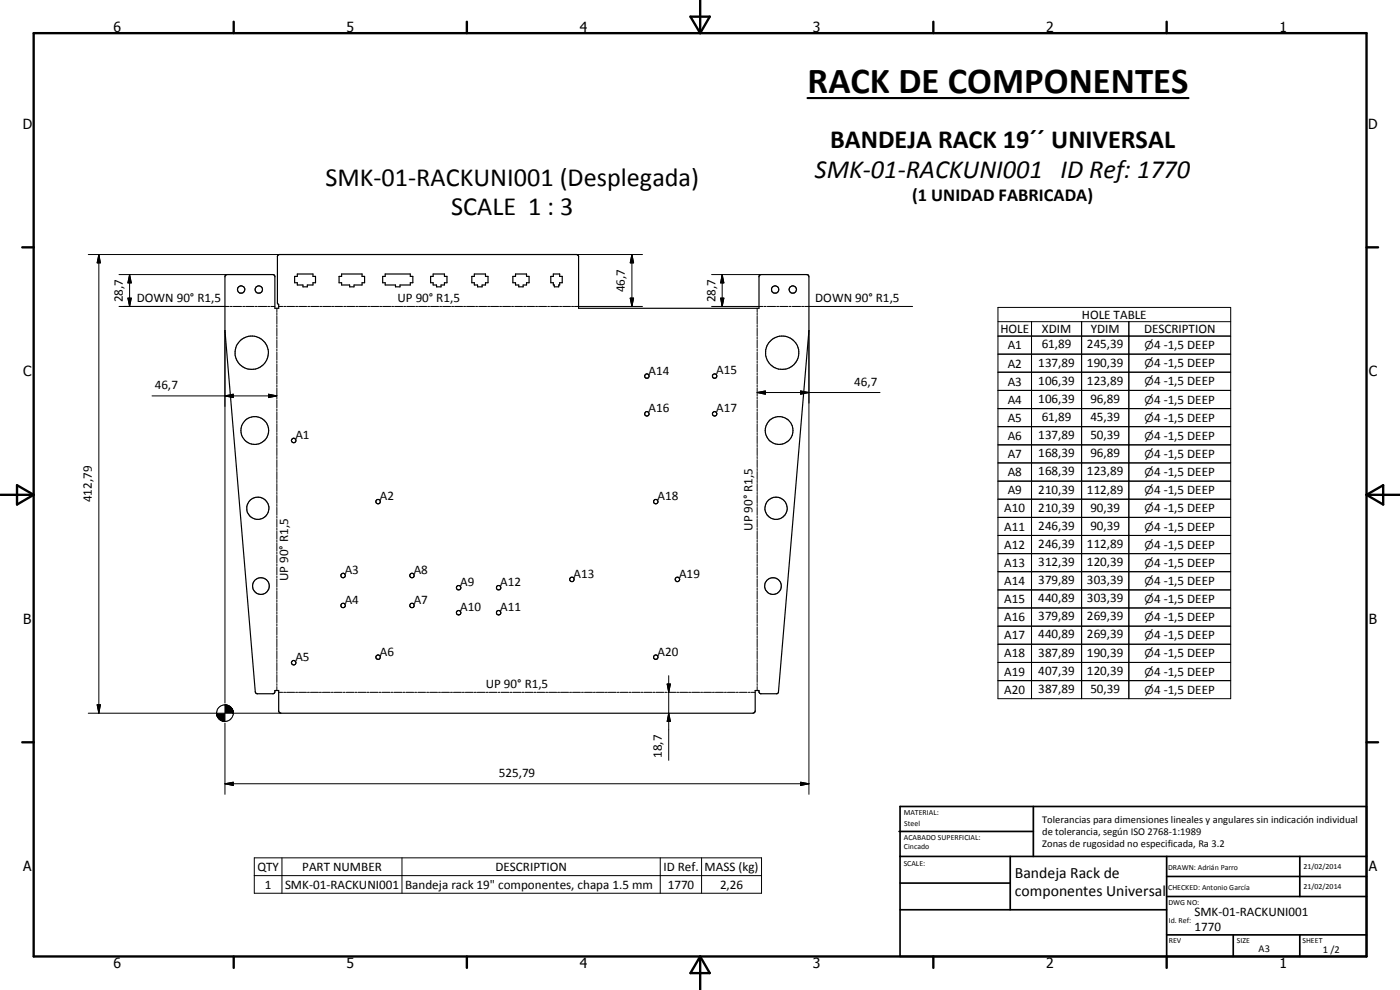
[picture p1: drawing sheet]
<svg xmlns="http://www.w3.org/2000/svg" width="420mm" height="297mm" viewBox="0 0 420 297" stroke-linecap="round" stroke-linejoin="round" font-family="sans-serif">
<g fill="none" stroke="#000" stroke-width=".35">
<path d="M67.7 82.5l.5-.1h13.7l.4 .1 .2 .3v9.7h1.1v-1.1l-.3-.4v-14.1l.4-.5h89.4l.5 .5v15.6h54.2v-9.7l.2-.3 .4-.1h13.7l.5 .1 .2 .6v16.1l-9.3 108.7-.3 .3h-5l-.4-.5v-.5h-1.2v6.1l-.1 .5-.5 .2h-141.7l-.4-.2-.3-.3v-6.3h-1.1v.5l-.5 .5h-4.9l-.5-.6-9.1-108.4v-16.4zM88.4 82.9h.8v-.7h4.7v.7h.8v1.9h-.8v.7h-1.7v.6h-1.3v-.6h-1.7v-.7h-.8zM101.8 82.9h.7v-.7h6.2v.7h.7v1.9h-.7v.7h-2.5v.6h-1.3v-.6h-2.4v-.7h-.7zM114.8 82.9h.8v-.7h7.5v.7h.8v1.9h-.8v.7h-3.1v.6h-1.3v-.6h-3.1v-.7h-.8zM129.2 82.9h.8v-.7h3.4v.7h.7v1.9h-.7v.7h-1v.6h-1.4v-.6h-1v-.7h-.8zM141.6 82.9h.8v-.7h3.3v.7h.8v1.9h-.8v.7h-1v.6h-1.4v-.6h-.9v-.7h-.8zM153.9 82.9h.8v-.7h3.3v.7h.8v1.9h-.8v.7h-1v.6h-1.3v-.6h-1v-.7h-.8zM165.3 82.9h.8v-.7h1.9v.7h.7v1.9h-.7v.7h-.3v.6h-1.3v-.6h-.3v-.7h-.8z"/>
<circle cx="72.4" cy="86.9" r="1.1"/>
<circle cx="77.7" cy="86.9" r="1.11"/>
<circle cx="232.6" cy="86.9" r="1.11"/>
<circle cx="237.9" cy="86.9" r="1.1"/>
<circle cx="75.5" cy="105.8" r="5"/>
<circle cx="194.1" cy="112.9" r=".67"/>
<circle cx="214.5" cy="112.8" r=".66"/>
<circle cx="234.8" cy="105.8" r="5"/>
<circle cx="76.5" cy="129.2" r="4.2"/>
<circle cx="88.1" cy="132.2" r=".67"/>
<circle cx="194.1" cy="124.2" r=".67"/>
<circle cx="214.5" cy="124.2" r=".65"/>
<circle cx="233.8" cy="129.2" r="4.2"/>
<circle cx="77.4" cy="152.5" r="3.3"/>
<circle cx="113.5" cy="150.5" r=".66"/>
<circle cx="196.8" cy="150.5" r=".65"/>
<circle cx="232.9" cy="152.5" r="3.3"/>
<circle cx="78.3" cy="175.8" r="2.5"/>
<circle cx="102.9" cy="172.7" r=".67"/>
<circle cx="123.6" cy="172.7" r=".66"/>
<circle cx="137.6" cy="176.3" r=".66"/>
<circle cx="149.6" cy="176.4" r=".68"/>
<circle cx="171.6" cy="173.8" r=".66"/>
<circle cx="203.3" cy="173.9" r=".68"/>
<circle cx="232" cy="175.8" r="2.5"/>
<circle cx="88.2" cy="198.8" r=".67"/>
<circle cx="103" cy="181.7" r=".66"/>
<circle cx="113.5" cy="197.2" r=".69"/>
<circle cx="123.6" cy="181.7" r=".66"/>
<circle cx="137.6" cy="183.8" r=".66"/>
<circle cx="149.6" cy="183.8" r=".67"/>
<circle cx="196.8" cy="197.2" r=".66"/>
</g>
<g fill="none" stroke="#000" stroke-width=".3">
<path d="M26.5 76.4h57.4M29.7 76.4l.4 2.5h-.9zM29.7 76.4v137.6M173 76.4h19.8M189.6 76.4l.5 2.5h-1zM189.6 76.4v15.5M35.7 91.9h33.1M35.7 82.4h32.5M38.4 89.5h1l-.5 2.4zM38.9 82.4l.5 2.5h-1zM38.9 82.4v9.5M67.5 99.2v111.7"/>
<path d="M69.1 91.9h.6M70 91.9h2.5M72.8 91.9h.6M73.7 91.9h2.6M76.6 91.9h.6M77.5 91.9h2.5M80.3 91.9h.6M81.3 91.9h1.2M83.1 92.5v1.2M83.1 94v.6M83.1 94.9v2.4M83.1 97.6v.6"/>
<path d="M83.1 98.5v2.4M83.6 91.9h1.3M85.2 91.9h.6M86.1 91.9h2.3M88.7 91.9h.7M89.7 91.9h2.3M92.4 91.9h.6M93.2 91.9h2.5M96 91.9h.6M96.8 91.9h2.5M99.5 91.9h.6M100.4 91.9h2.4"/>
<path d="M103.2 91.9h.5M104 91.9h2.5M106.8 91.9h.5M107.6 91.9h2.5M110.4 91.9h.5M111.2 91.9h2.5M113.9 91.9h.6M114.8 91.9h2.5M117.5 91.9h.6M118.4 91.9h2.5M121.1 91.9h.6M122 91.9h2.4"/>
<path d="M124.7 91.9h.6M125.6 91.9h2.4M128.3 91.9h.6M129.2 91.9h2.4M131.9 91.9h.6M132.8 91.9h2.4M135.5 91.9h.6M136.4 91.9h2.4M139.1 91.9h.6M140 91.9h2.4M142.7 91.9h.6M143.7 91.9h2.3"/>
<path d="M146.3 91.9h.7M147.2 91.9h2.4M149.9 91.9h.6M150.8 91.9h2.4M153.5 91.9h.6M154.5 91.9h2.3M157.1 91.9h.7M158.1 91.9h2.3M160.7 91.9h.6M161.6 91.9h2.4M164.4 91.9h.5M165.3 91.9h2.3"/>
<path d="M167.9 91.9h.7M168.9 91.9h2.3M171.5 91.9h.7M172.4 91.9h20.4M189.1 89.5h1l-.5 2.4zM213.6 91.9h15.4M213.6 82.4h14.8M216.3 89.5h.9l-.5 2.4zM216.7 82.4l.5 2.5h-.9zM216.7 82.4v9.5M227.2 92.5v1.2M227.2 94v.6"/>
<path d="M227.2 94.9v2.4M227.2 97.6v.6M227.2 98.5v2.4M229.3 91.9h.6M230.3 91.9h2.5M233.1 91.9h.6M234 91.9h2.5M236.8 91.9h.6M237.8 91.9h2.5M240.6 91.9h.6M241.5 91.9h32.4M242.8 99.2v139.1"/>
<path d="M299.5 96.5h69.8M299.5 92.2h69.8v117.4h-69.8zM309.6 96.5v113.1M324.6 96.5v113.1M338.8 96.5v113.1M45.6 118.8h37.5M67.5 118.8l2.5-.5v1zM80.6 118.3l2.5 .5-2.5 .5zM83.1 101.2v.6M83.1 102.1v2.3M83.1 104.8v.5M83.1 105.7v2.3"/>
<path d="M83.1 108.3v.6M83.1 109.2v2.4M83.1 111.9v.6M83.1 112.8v2.4M83.1 115.5v.6M83.1 116.4v2.4M83.1 119.1v.6M83.1 120v2.3M227.2 117.8l2.5-.5v1zM227.2 101.2v.6M227.2 102.1v2.3M227.2 104.8v.5"/>
<path d="M227.2 105.7v2.3M227.2 108.3v.6M227.2 109.2v2.4M227.2 111.9v.6M227.2 112.8v2.4M227.2 115.5v.6M227.2 116.4v2.4M227.2 119.1v.6M227.2 120v2.3M227.2 117.8h36.9M240.3 117.3l2.5 .5-2.5 .5zM299.5 100.8h69.8"/>
<path d="M299.5 106.3h69.8M299.5 111.7h69.8M299.5 117.1h69.8M83.1 122.7v.6M83.1 123.6v2.3M83.1 126.2v.7M83.1 127.1v2.4M83.1 129.8v.6M83.1 130.7v2.4M83.1 133.4v.6M83.1 134.3v2.4M83.1 137v.6"/>
<path d="M83.1 137.9v2.4M227.2 122.7v.6M227.2 123.6v2.3M227.2 126.2v.7M227.2 127.1v2.4M227.2 129.8v.6M227.2 130.7v2.4M227.2 133.4v.6M227.2 134.3v2.4M227.2 137v.6M227.2 137.9v2.4M299.5 122.6h69.8"/>
<path d="M299.5 128h69.8M299.5 133.5h69.8M299.5 138.9h69.8M83.1 140.6v.6M83.1 141.5v2.4M83.1 144.1v.7M83.1 145.1v2.3M83.1 147.7v.6M83.1 148.6v2.4M83.1 151.3v.6M83.1 152.2v2.4M83.1 154.9v.6"/>
<path d="M83.1 155.8v2.4M83.1 158.5v.6M83.1 159.4v2.4M227.2 140.6v.6M227.2 141.5v2.4M227.2 144.1v.7M227.2 145.1v2.3M227.2 147.7v.6M227.2 148.6v2.4M227.2 151.3v.6M227.2 152.2v2.4M227.2 154.9v.6"/>
<path d="M227.2 155.8v2.4M227.2 158.5v.6M227.2 159.4v2.4M299.5 144.4h69.8M299.5 149.8h69.8M299.5 155.2h69.8M83.1 162.1v.6M83.1 163v2.4M83.1 165.7v.5M83.1 166.5v2.5M83.1 169.2v.6M83.1 170.1v2.4"/>
<path d="M83.1 172.8v.6M83.1 173.7v2.4M83.1 176.4v.6M83.1 177.3v2.4M227.2 162.1v.6M227.2 163v2.4M227.2 165.7v.5M227.2 166.5v2.5M227.2 169.2v.6M227.2 170.1v2.4M227.2 172.8v.6M227.2 173.7v2.4"/>
<path d="M227.2 176.4v.6M227.2 177.3v2.4M299.5 160.7h69.8M299.5 166.1h69.8M299.5 171.5h69.8M299.5 177h69.8M83.1 180v.6M83.1 180.9v2.4M83.1 183.6v.6M83.1 184.5v2.4M83.1 187.2v.5M83.1 188.1v2.4"/>
<path d="M83.1 190.8v.5M83.1 191.6v2.5M83.1 194.3v.6M83.1 195.2v2.4M83.1 197.9v.6M83.1 198.8v2.4M227.2 180v.6M227.2 180.9v2.4M227.2 183.6v.6M227.2 184.5v2.4M227.2 187.2v.5M227.2 188.1v2.4"/>
<path d="M227.2 190.8v.5M227.2 191.6v2.5M227.2 194.3v.6M227.2 195.2v2.4M227.2 197.9v.6M227.2 198.8v2.4M299.5 182.4h69.8M299.5 187.9h69.8M299.5 193.3h69.8M299.5 198.8h69.8M26.5 214h38.6M29.2 211.5h.9l-.4 2.5z"/>
<path d="M65 214l.1 .7zM65 214l.2 1zM65 214l.4 1.3zM65 214l.6 1.6zM65 214l.9 1.9zM65 214l1.2 2.1-.3-.2zM65 214l1.5 2.2-.3-.1zM65 214l1.8 2.4-.3-.2zM65 214l2.1 2.5-.3-.1zM65 214l2.5 2.5h-.4zM65 214h2.5v2.5zM67.5 211.5h.3l2.2 2.5z"/>
<path d="M67.5 211.5l2.5 2.5h-2.5zM67.5 217v21.3M67.8 211.5l.4 .1 1.8 2.4zM68.2 211.6l.3 .1 1.5 2.3zM68.5 211.7l.4 .2 1.1 2.1zM68.9 211.9l.3 .2 .8 1.9zM69.2 212.1l.8 1.9zM69.4 212.3l.6 1.7zM69.6 212.6l.4 1.4zM69.8 212.9l.2 1.1zM69.9 213.3l.1 .7zM69.9 214h14.4"/>
<path d="M83.1 201.5v.6M83.1 202.4v2.4M83.1 205.1v.6M83.1 206v1.2M83.6 207.7h1.2M85.1 207.7h.7M86 207.7h2.4M88.7 207.7h.6M89.6 207.7h2.4M92.3 207.7h.6M93.2 207.7h2.4M95.8 207.7h.7"/>
<path d="M96.8 207.7h2.3M99.4 207.7h.6M100.3 207.7h2.4M103 207.7h.6M103.9 207.7h2.4M106.6 207.7h.6M107.5 207.7h2.4M110.1 207.7h.7M111.1 207.7h2.3M113.7 207.7h.6M114.6 207.7h2.4M117.3 207.7h.6"/>
<path d="M118.2 207.7h2.4M120.9 207.7h.6M121.8 207.7h2.4M124.4 207.7h.6M125.4 207.7h2.3M128 207.7h.6M128.9 207.7h2.4M131.6 207.7h.6M132.5 207.7h2.4M135.2 207.7h.6M136.1 207.7h2.4M138.8 207.7h.5"/>
<path d="M139.6 207.7h2.4M142.3 207.7h.6M143.2 207.7h2.4M145.9 207.7h.6M146.8 207.7h2.4M149.5 207.7h.6M150.4 207.7h2.4M153.1 207.7h.6M154 207.7h2.3M156.6 207.7h.6M157.5 207.7h2.4M160.2 207.7h.6"/>
<path d="M161.1 207.7h2.4M163.8 207.7h.6M164.7 207.7h2.4M167.3 207.7h.7M168.2 207.7h2.4M170.9 207.7h.6M171.8 207.7h2.4M174.5 207.7h.6M175.4 207.7h2.4M178.1 207.7h.6M179 207.7h2.4M181.6 207.7h.7"/>
<path d="M182.5 207.7h2.4M185.2 207.7h.6M186.1 207.7h2.4M188.8 207.7h.6M189.7 207.7h2.4M192.4 207.7h.6M193.3 207.7h2.4M195.9 207.7h.6M196.8 207.7h2.4M199.5 207.7h.6M200.2 205.2h1l-.5 2.5zM200.4 207.7h2.4"/>
<path d="M200.7 214l.5 2.5h-1zM200.7 202.7v25.4M203.1 207.7h.6M204 207.7h2.4M206.7 207.7h.6M207.6 207.7h2.4M210.3 207.7h.6M211.1 207.7h2.4M213.8 207.7h.6M214.7 207.7h2.4M217.4 207.7h.6M218.3 207.7h2.4"/>
<path d="M221 207.7h.6M221.9 207.7h2.3M224.6 207.7h.6M225.5 207.7h1.1M227.2 201.5v.6M227.2 202.4v2.4M227.2 205.1v.6M227.2 206v1.2M299.5 204.2h69.8M67.5 235.2l2.5-.5v1zM67.5 235.2h175.3M240.3 234.7l2.5 .5-2.5 .5z"/>
<path d="M76.3 257.4h152.2v10.6h-152.2zM84.6 257.4v10.6M120.6 257.4v10.6M198.2 257.4v10.6M210.6 257.4v10.6M76.3 262.7h152.2"/>
<circle cx="67.5" cy="214" r="2.51"/>
</g>
<g fill="none" stroke="#000" stroke-width=".71">
<path d="M10.1 9.9h400v277.1h-400zM70.1 6.5v3.4M140.1 6.5v3.4M207.2 5h5.8l-2.9 4.9zM210.1 0v9.9M280.1 6.5v3.4M350.1 6.5v3.4M6.7 74.2h3.4M410.1 74.2h3.5M.1 148.5h10M5.1 145.6l5 2.9-5 2.9zM410.1 148.5h10"/>
<path d="M410.1 148.5l5-2.9v5.8zM6.7 222.7h3.4M410.1 222.7h3.5M70.1 287v3.4M140.1 287v3.4M210.1 287v10M210.1 287l2.9 5h-5.8zM280.1 287v3.4M350.1 287v3.4"/>
</g>
<g fill="none" stroke="#000" stroke-width=".51">
<path d="M269.8 249.5h40.3M270.1 242h140v45h-140zM270.1 257h140M303.2 257v16M310.1 242v15M350.1 257v30M390.1 257v12M270.1 265h33.1M270.1 273h80M350.1 269h60M350.1 263h60M350.1 280.5h60"/>
<path d="M370.1 280.5v6.5M390.1 280.5v6.5"/>
</g>
<g fill="#000">
<path d="M29.7 76.4l.4 2.5h-.9zM189.6 76.4l.5 2.5h-1zM38.4 89.5h1l-.5 2.4zM38.9 82.4l.5 2.5h-1zM189.1 89.5h1l-.5 2.4zM216.3 89.5h.9l-.5 2.4zM216.7 82.4l.5 2.5h-.9zM67.5 118.8l2.5-.5v1zM80.6 118.3l2.5 .5-2.5 .5zM227.2 117.8l2.5-.5v1zM240.3 117.3l2.5 .5-2.5 .5zM29.2 211.5h.9l-.4 2.5z"/>
<path d="M65 214l.1 .7zM65 214l.2 1zM65 214l.4 1.3zM65 214l.6 1.6zM65 214l.9 1.9zM65 214l1.2 2.1-.3-.2zM65 214l1.5 2.2-.3-.1zM65 214l1.8 2.4-.3-.2zM65 214l2.1 2.5-.3-.1zM65 214l2.5 2.5h-.4zM67.5 211.5l2.5 2.5h-2.5zM65 214h2.5v2.5z"/>
<path d="M69.9 213.3l.1 .7zM69.8 212.9l.2 1.1zM69.6 212.6l.4 1.4zM69.4 212.3l.6 1.7zM69.2 212.1l.8 1.9zM68.9 211.9l.3 .2 .8 1.9zM68.5 211.7l.4 .2 1.1 2.1zM68.2 211.6l.3 .1 1.5 2.3zM67.8 211.5l.4 .1 1.8 2.4zM67.5 211.5h.3l2.2 2.5zM200.2 205.2h1l-.5 2.5zM200.7 214l.5 2.5h-1z"/>
<path d="M67.5 235.2l2.5-.5v1zM240.3 234.7l2.5 .5-2.5 .5z"/>
</g>
<path d="M242.3 29.4h114.4" fill="none" stroke="#000" stroke-width=".63"/>
<text font-size="11" x="242.4" y="27.9">RACK DE COMPONENTES</text>
<g font-size="7.9">
<text x="249.1" y="44.3">BANDEJA RACK 19´´ UNIVERSAL</text>
<text x="244.6" y="53.3">SMK-01-RACKUNI001 ID Ref: 1770</text>
<text x="97.7" y="55.7">SMK-01-RACKUNI001 (Desplegada)</text>
<text x="135.4" y="64.6">SCALE 1 : 3</text>
</g>
<text font-size="5.5" x="273.7" y="60.4">(1 UNIDAD FABRICADA)</text>
<g font-size="4.7">
<text x="304.6" y="263.5">Bandeja Rack de</text>
<text x="304.6" y="268.9">componentes Universal</text>
</g>
<g font-size="4.2">
<text x="34" y="9.6">6</text>
<text x="104" y="9.6">5</text>
<text x="174" y="9.6">4</text>
<text x="244" y="9.6">3</text>
<text x="314" y="9.6">2</text>
<text x="384" y="9.6">1</text>
<text x="6.8" y="38.7">D</text>
<text x="410.6" y="38.7">D</text>
<text x="7" y="112.9">C</text>
<text x="410.8" y="112.9">C</text>
<text x="7" y="187.1">B</text>
<text x="410.8" y="187.1">B</text>
<text x="7" y="261.4">A</text>
<text x="410.8" y="261.4">A</text>
<text x="34" y="290.4">6</text>
<text x="104" y="290.4">5</text>
<text x="174" y="290.4">4</text>
<text x="244" y="290.4">3</text>
<text x="314" y="290.4">2</text>
<text x="384" y="290.4">1</text>
</g>
<g font-size="3.9">
<text x="187.6" y="87.7" transform="rotate(-90 187.6 87.7)">46,7</text>
<text x="36.8" y="90.7" transform="rotate(-90 36.8 90.7)">28,7</text>
<text x="41.1" y="90.6">DOWN 90° R1,5</text>
<text x="119.3" y="90.6">UP 90° R1,5</text>
<text x="214.7" y="90.7" transform="rotate(-90 214.7 90.7)">28,7</text>
<text x="244.7" y="90.6">DOWN 90° R1,5</text>
<text x="324.7" y="95.7">HOLE TABLE</text>
<text x="300.2" y="99.9">HOLE</text>
<text x="312.7" y="99.9">XDIM</text>
<text x="327.4" y="99.9">YDIM</text>
<text x="343.4" y="99.9">DESCRIPTION</text>
<text x="302.4" y="104.8">A1</text>
<text x="312.6" y="104.6">61,89</text>
<text x="326.2" y="104.6">245,39</text>
<text x="346.4" y="104.8">4 -1,5 DEEP</text>
<text x="194.6" y="112.4">A14</text>
<text x="215" y="112.4">A15</text>
<text x="302.4" y="110.3">A2</text>
<text x="311.6" y="110">137,89</text>
<text x="326.2" y="110">190,39</text>
<text x="346.4" y="110.2">4 -1,5 DEEP</text>
<text x="46.4" y="116.8">46,7</text>
<text x="256.4" y="115.7">46,7</text>
<text x="302.4" y="115.7">A3</text>
<text x="311.6" y="115.4">106,39</text>
<text x="326.2" y="115.4">123,89</text>
<text x="346.4" y="115.7">4 -1,5 DEEP</text>
<text x="194.6" y="123.7">A16</text>
<text x="215" y="123.7">A17</text>
<text x="302.4" y="121.2">A4</text>
<text x="311.6" y="120.9">106,39</text>
<text x="327.2" y="120.9">96,89</text>
<text x="346.4" y="121.1">4 -1,5 DEEP</text>
<text x="88.6" y="131.7">A1</text>
<text x="302.4" y="126.6">A5</text>
<text x="302.4" y="132">A6</text>
<text x="311.6" y="131.7">137,89</text>
<text x="312.6" y="126.3">61,89</text>
<text x="327.2" y="126.3">45,39</text>
<text x="327.2" y="131.7">50,39</text>
<text x="346.4" y="126.5">4 -1,5 DEEP</text>
<text x="346.4" y="132">4 -1,5 DEEP</text>
<text x="302.4" y="137.5">A7</text>
<text x="311.6" y="137.2">168,39</text>
<text x="327.2" y="137.2">96,89</text>
<text x="346.4" y="137.4">4 -1,5 DEEP</text>
<text x="302.4" y="142.9">A8</text>
<text x="311.6" y="142.7">168,39</text>
<text x="326.2" y="142.7">123,89</text>
<text x="346.4" y="142.9">4 -1,5 DEEP</text>
<text x="302.4" y="148.3">A9</text>
<text x="311.6" y="148.1">210,39</text>
<text x="326.2" y="148.1">112,89</text>
<text x="346.4" y="148.3">4 -1,5 DEEP</text>
<text x="27.6" y="150.7" transform="rotate(-90 27.6 150.7)">412,79</text>
<text x="114" y="150">A2</text>
<text x="197.3" y="150">A18</text>
<text x="301.4" y="153.8">A10</text>
<text x="311.6" y="153.5">210,39</text>
<text x="327.2" y="153.5">90,39</text>
<text x="346.4" y="153.7">4 -1,5 DEEP</text>
<text x="225.9" y="159.3" transform="rotate(-90 225.9 159.3)">UP 90° R1,5</text>
<text x="301.4" y="159.2">A11</text>
<text x="311.6" y="158.9">246,39</text>
<text x="327.2" y="158.9">90,39</text>
<text x="346.4" y="159.2">4 -1,5 DEEP</text>
<text x="301.4" y="164.6">A12</text>
<text x="311.6" y="164.4">246,39</text>
<text x="326.2" y="164.4">112,89</text>
<text x="346.4" y="164.6">4 -1,5 DEEP</text>
<text x="103.5" y="172.2">A3</text>
<text x="124.2" y="172.2">A8</text>
<text x="172.2" y="173.4">A13</text>
<text x="203.8" y="173.4">A19</text>
<text x="301.4" y="170.1">A13</text>
<text x="311.6" y="169.8">312,39</text>
<text x="326.2" y="169.8">120,39</text>
<text x="346.4" y="170.1">4 -1,5 DEEP</text>
<text x="86.5" y="174.4" transform="rotate(-90 86.5 174.4)">UP 90° R1,5</text>
<text x="138.1" y="175.9">A9</text>
<text x="150.1" y="175.9">A12</text>
<text x="301.4" y="175.5">A14</text>
<text x="311.6" y="175.3">379,89</text>
<text x="326.2" y="175.3">303,39</text>
<text x="346.4" y="175.5">4 -1,5 DEEP</text>
<text x="103.5" y="181.2">A4</text>
<text x="124.2" y="181.2">A7</text>
<text x="138.1" y="183.3">A10</text>
<text x="150.1" y="183.4">A11</text>
<text x="301.4" y="181">A15</text>
<text x="311.6" y="180.7">440,89</text>
<text x="326.2" y="180.7">303,39</text>
<text x="346.4" y="180.9">4 -1,5 DEEP</text>
<text x="301.4" y="186.4">A16</text>
<text x="301.4" y="191.9">A17</text>
<text x="311.6" y="186.1">379,89</text>
<text x="311.6" y="191.6">440,89</text>
<text x="326.2" y="186.1">269,39</text>
<text x="326.2" y="191.6">269,39</text>
<text x="346.4" y="186.4">4 -1,5 DEEP</text>
<text x="346.4" y="191.8">4 -1,5 DEEP</text>
<text x="114" y="196.7">A6</text>
<text x="197.3" y="196.7">A20</text>
<text x="301.4" y="197.3">A18</text>
<text x="311.6" y="197">387,89</text>
<text x="326.2" y="197">190,39</text>
<text x="346.4" y="197.2">4 -1,5 DEEP</text>
<text x="88.6" y="198.3">A5</text>
<text x="301.4" y="202.7">A19</text>
<text x="311.6" y="202.5">407,39</text>
<text x="326.2" y="202.5">120,39</text>
<text x="346.4" y="202.7">4 -1,5 DEEP</text>
<text x="145.8" y="206.4">UP 90° R1,5</text>
<text x="301.4" y="208.2">A20</text>
<text x="311.6" y="207.9">387,89</text>
<text x="327.2" y="207.9">50,39</text>
<text x="346.4" y="208.2">4 -1,5 DEEP</text>
<text x="198.7" y="227.4" transform="rotate(-90 198.7 227.4)">18,7</text>
<text x="149.7" y="233.1">525,79</text>
<text x="77.2" y="261.3">QTY</text>
<text x="90.7" y="261.3">PART NUMBER</text>
<text x="148.7" y="261.3">DESCRIPTION</text>
<text x="199.1" y="261.4">ID Ref.</text>
<text x="211.4" y="261.4">MASS (kg)</text>
<text x="79.5" y="266.6">1</text>
<text x="85.5" y="266.6">SMK-01-RACKUNI001</text>
<text x="121.6" y="266.7">Bandeja rack 19&quot; componentes, chapa 1.5 mm</text>
<text x="200.4" y="266.6">1770</text>
<text x="216.1" y="266.6">2,26</text>
<text x="358.5" y="275">SMK-01-RACKUNI001</text>
<text x="358.5" y="279.4">1770</text>
</g>
<g font-size="3.3">
<text x="343.5" y="104.8">n</text>
<text x="343.5" y="110.2">n</text>
<text x="343.5" y="115.7">n</text>
<text x="343.5" y="121.1">n</text>
<text x="343.5" y="126.5">n</text>
<text x="343.5" y="132">n</text>
<text x="343.5" y="137.4">n</text>
<text x="343.5" y="142.9">n</text>
<text x="343.5" y="148.3">n</text>
<text x="343.5" y="153.7">n</text>
<text x="343.5" y="159.2">n</text>
<text x="343.5" y="164.6">n</text>
<text x="343.5" y="170.1">n</text>
<text x="343.5" y="175.5">n</text>
<text x="343.5" y="180.9">n</text>
<text x="343.5" y="186.4">n</text>
<text x="343.5" y="191.8">n</text>
<text x="343.5" y="197.2">n</text>
<text x="343.5" y="202.7">n</text>
<text x="343.5" y="208.2">n</text>
</g>
<g font-size="3.1">
<text x="312.7" y="246.8">Tolerancias para dimensiones lineales y angulares sin indicación individual</text>
<text x="312.7" y="250.4">de tolerancia, según ISO 2768-1:1989</text>
<text x="312.7" y="254">Zonas de rugosidad no especificada, Ra 3.2</text>
<text x="377.7" y="285.6">A3</text>
<text x="397" y="285.9">1 /2</text>
</g>
<g font-size="2.4">
<text x="271.2" y="244.4">MATERIAL:</text>
<text x="271.3" y="252">ACABADO SUPERFICIAL:</text>
<text x="271.4" y="247.9">Steel</text>
<text x="271.3" y="254.6">Cincado</text>
<text x="271.2" y="259.7">SCALE:</text>
<text x="350.6" y="261">DRAWN: Adrián Parro</text>
<text x="391.2" y="260.6">21/02/2014</text>
<text x="350.6" y="267.1">CHECKED: Antonio García</text>
<text x="391.2" y="266.7">21/02/2014</text>
<text x="350.6" y="271.4">DWG NO:</text>
<text x="350.8" y="276.9">Id. Ref:</text>
<text x="350.8" y="282.8">REV</text>
<text x="371.2" y="282.9">SIZE</text>
<text x="390.9" y="282.9">SHEET</text>
</g>
</svg>
